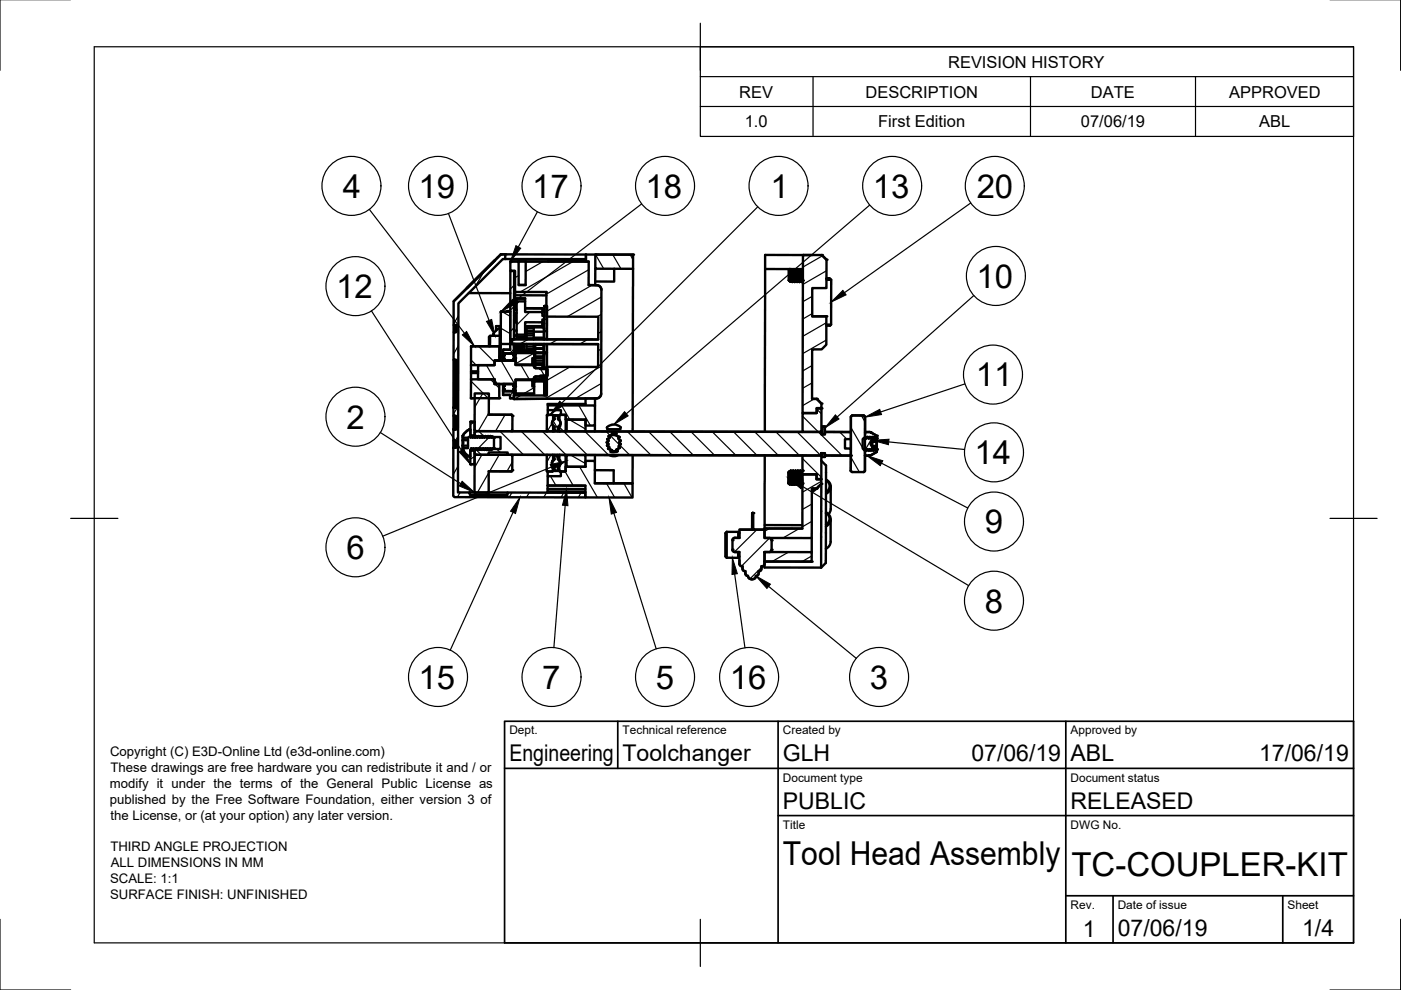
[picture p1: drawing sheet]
<svg xmlns="http://www.w3.org/2000/svg" width="297mm" height="210mm" viewBox="0 0 297 210" stroke-linecap="round" stroke-linejoin="round" font-family="sans-serif">
<!-- layer: Visible -->
<g fill="none" stroke="#000" stroke-width=".51">
<path d="M100.1 60l4.9-4.9-6 6zM107.1 54.9h17.1M108.2 55.4h1.8v5h1.4l.1-5 13.3 .1v4.9l2.1 .1 .4 .4 .2 .5v22.1l-.2 .5-.3 .3-.4 .2-17.7 .1v-.8l6.9 .1v-6.1h11v-4.8l-18.2-.1v-1l18.2 .1 .1-4.8-11.1-.1v-5.2h-6.6v-4.5h-1zM108.2 55.4l16.6 .1M108.2 57.4h.8v14.5h-.8zM110 55.4h1.5M111.5 55.4h.1M116.2 54.9v.5M116.2 55.1h8M124.2 54l-18-.1-10 10M124.2 54v.9M124.2 54h10v3"/>
<path d="M124.2 54.9v.5M126.2 57v3.5M130.2 57v2.7h-4M134.2 54h-8v3h8M134.2 57l-.1 34.5M162.2 57l8 .1M167.3 59.5h.1M167.3 59.4h.1M167.3 59.5l.3 .2M167.3 57l-.1 .2 .1 2.3M167.5 57.1h.1M167.5 57.1l.2 2.3 .3 .4"/>
<path d="M167.6 57l-.1 .1M167.7 59.5l-.3-2.5 .2 2.7M167.7 59.5h.1M167.7 59.5l-.1 .2M167.8 57.1l.2 2.7M168 57.1l.2 2.4M168 59.8h.1M168 57.1h.1M168 57.1l.3 2.4M168.1 57.1h-.1M168.2 59.5h.1M168.2 59.5l-.2 .3"/>
<path d="M168.3 57.1l.2 2.7M168.3 59.5l.2 .3M168.4 57.1l.3 2.4M168.5 59.8h.1M168.5 57.1h.1M168.5 57.1l.3 2.4M168.6 57.1h-.1M168.7 59.5h.1M168.7 59.5l-.2 .3M168.8 57.1l.2 2.7M168.8 59.5l.2 .3M169 57.1l.2 2.4"/>
<path d="M169 59.8h.1M169 57.1h.1M169 57.1l.3 2.4M169.1 57.1h-.1M169.2 59.5h.1M169.2 59.5l-.2 .3M169.3 57.1l.2 2.7M169.3 59.5l.2 .3M169.3 57.1l.2 2.7 .2-.3M169.4 57.1l.3 2.4M169.5 59.8h.1M169.5 57.1h.1"/>
<path d="M169.5 57.1l.3 2.4M169.6 57.1h-.1M169.7 59.5h.1M169.8 57.1l.2 2.7M169.8 59.5l.2 .3M169.9 57.1l.3 2.4-.2 .3M170 59.8h.1M170 57.1h.1M170 57.1l.2 2M170.1 57.1h-.1M172.2 54.1h-2v33.5h3v-1.1h1v-.9l-1-1h-1v-10.5h2l1-1v-6h-3v-6h3v-6l-1-1h-12v37.5M175.2 59.1h.8z"/>
<path d="M176 59.1l.2 .2v9.5l-.2 .3h-.8M176.2 59.3h-1M96.2 76.3h.5l-.1 10.2-.5-.1zM96.2 63.9l10-10h.9v1h-.5l-9.4 9.4-.1 40.1h2.5v.5h8v-.5l16.5 .1v1l-27.7-.1-.3-.2v-10.3h.5v-1.5h-.5v-2.3h.5v-2.9h-.5v-1.8l.5 .1 .1-10.2h-.5v-5.9h.5v-1.5h-.5zM96.2 68.9h.5v1.5h-.5zM99.4 62.1l8.8 .1M99.9 73.4h6v2.9l-1 .1v1h-5zM99.9 79.1v1.3M99.9 77.4v1.3M99.9 73.4h6M101.4 78.7h-1.5v.4h1.5M101.4 77.4h3.5v-1h4.4v1h3.9v.4l.3 .3 2.6 .1v1.5l-2.6 .2-.3 .2v.4h-3.9v.9h-4.4v-1h-3.6z"/>
<path d="M103.9 71.2v2.2M104.9 76.4h4.4M105.8 76.4h.1M105.9 76.3v.1M105.9 75.7h.1M105.9 69.5v1.7M105.9 69.5h.3M105.9 69.5a2.17 2.17 0 0 0-1.4 1.7M106 71.2l-.1 4.5M106 71.2h-2.1l-.2 .2v2M106 71.2l.2 .2M106 75.6h.2"/>
<path d="M106.2 72.9v3.5M106.2 69.1h-1v1M106.2 75.5l-.3 .2M106.2 66.1h2v6.8h-2zM106.2 66.1h2M106.7 74.8v.2l.1-.1M106.7 75l2.4-.1 .1 .4h-.3v.7h.2l.1 .3-2.4 .1-.1-.3 .3-.1v-.7h-.3zM106.7 76.3v.1M106.7 75.3v.8M106.7 74.1h1.4l.1-1.2h.8v1.7l-.3 .3h-2zM106.7 74.1h1.4M106.8 74.9l2.4 .1"/>
<path d="M106.9 75.9v.1M107 76l-.3 .1M107 75.3l-.1 .1M108.2 74l-.1 .1M108.2 65.9h-.7v.2M108.6 72.9l18.2 .1M108.6 71.9l18.2 .1M108.9 75.3l.1 .1M109 73.4v1.5M109 75.9v.1M109 74.7h.3M109 64.1h.2"/>
<path d="M109 64h.2M109 62.2h.2M109 70.1h.5M109 71.1h.5M109 66.8h.3M109 67.9h.3M109 72.9l.1 1.8 .2-.3-.1-1.5M109.2 76.3v.1M109.2 75.9h.1M109.2 75.3v.9l-.3-.2M109.2 61.9v3.8h.3M109.2 62.6h6.6"/>
<path d="M109.2 76v.4M109.2 72.9l.1 1.5M109.3 77.4h3.9M109.3 74.9h4v1h-.4v1.4h-3.6zM109.3 74.9v-.5h4v.5M109.4 72.9l.1 1.5M109.5 72.9v1.5M109.5 71.4h1.8M109.5 63.9h1.8v2.3h3.7v.8h.4v.7h-.4v.6h-3.7v2.7h-1.8zM109.5 71v.5h1.8v-.5M109.5 63.9v-.7h1.8v.7M109.5 66.4h-.2v.4v1.5h.2"/>
<path d="M109.5 63.3h1.8M109.6 72.9l.2 1.5-.1-1.5M109.9 74.4v-1.5l.1 1.5M110 60.4h1.5M110.2 74.4l-.1-1.5 .2 1.5M110.3 72.9l.1 1.5M110.4 72.9v1.5M110.5 72.9l.1 1.5M110.6 72.9l.1 1.5M110.7 72.9l.1 .8M110.8 72.9v1.5M110.8 72.9l.2 .5v-.5"/>
<path d="M111 72.9v.5M111.2 72.9v1.3l-.2 .2M111.3 65.3l3.7 .1v.8l.4-.1M111.3 70.1h.1M111.3 71.1h.1M111.3 65.4h3.7M111.3 69.1h3.7M111.6 74h1.5M111.6 73.5h1.5M111.7 72.9l-.1 1.4h1.5v-1.4M111.7 69.4v2.6M111.7 69.6h-.3v2h.3"/>
<path d="M111.7 71.1h1.5M111.7 71.7h1.5M111.7 70.7h1.5M111.7 70.2h1.5M111.7 69.6h1.5M112.9 77.3v.1M113.2 69.4v2.6M113.2 70.3h2.1M113.2 71.6h2.2M113.2 77.6l.4 .4M113.3 75.9v2M113.3 74.9h1.9"/>
<path d="M113.3 74.6h.2M113.3 77.7h.2M113.3 76.8h.2M113.3 76.3h.2M113.3 75.7h.2M113.3 75.6h.2M113.5 79.9v1h1.7v-.9M113.5 74.7l1.9 .1M113.5 72.9v5.1M113.5 73.1h1.7M113.5 75.6h1.7M113.5 75.9l1.7 .1"/>
<path d="M113.5 76.5h1.7M113.5 77.4h1.9M113.6 78.1h1.4M114.5 79.7h1.3M114.5 78.2h1.3M115 79.7h.7l.3 .3v3.9h-.6v-3.8l-.4-.1zM115 79.8h-1.4l-.4 .4M115 77.9h.1M115 78.2h.1M115 79.7h.1M115 68.3v1.1h-3.7M115 68.7h.3v3.3"/>
<path d="M115 68.6h.4M115 69.2h.3M115 65.7h.4M115.2 77h-1.9M115.2 75.4h.2M115.2 73.3h.2M115.2 73.1v4.8M115.2 73.9h-1.7h1.7M115.2 72.9v.2M115.3 69.6h.1M115.4 74.7h.6v3.1l-.3 .4h-.7v-.3l.4-.1zM115.4 70.2v1.8"/>
<path d="M115.4 72.9v1.8M115.4 77.8l-.4 .1M115.4 64.9h.6v5.3h-.6zM115.4 64.9h.1M115.4 64.9h.4M116 70.2v1.8M116 72.9v1.8M124.8 60.4l1.7 .1a1.01 1.01 0 0 1 1 1M172.2 67.1h3M176.2 68.8h-1M96.1 93.4h.5v1.5h-.5zM96.1 88.2h.5v2.9h-.5z"/>
<path d="M98.1 93.3l.1 .5-.1 .7M98.1 94.5l.1 .3-.1 .2M98.1 94.5h1.1M98.1 92.4v.4h1.1v2.2h-1.1a1.66 1.66 0 0 0 1 1.6l.4 .2M98.1 92.8v2.3M98.1 92.8l.1 .3-.1 .2h1.1M99.5 91.1h.2v1.6l.2-.3 .3 .3 .2-.3 .3 .3 .2-.3 .3 .3 .2-.3 .3 .3 .2-.3 .3 .3 .2-.3 .3 .3 .2-.3 .3 .3 .2-.3 .3 .3 .3-.3 .2 .3 .2-.2 .3 .3v2.3l-.2 .1-.1-.1-.2 .3-.3-.3-.2 .3-.3-.3-.2 .3-.3-.3-.2 .3-.3-.3-.2 .3-.3-.3-.2 .3-.3-.3-.2 .3-.3-.3-.3 .3-.2-.3-.2 .3-.3-.3-.2 .3v1.4h-.2h.2M99.5 91.1h.2M99.5 91.1l-1 .7-.4 .6M99.7 95.5h.9v2.9h-.9zM99.7 98.4h.9M99.7 89.4h.9v2.9h-.9z"/>
<path d="M99.7 89.4h.9M99.8 84.4h.8M99.9 80.4h5v1l1 .1v2.9h-6.1zM99.9 80.4h.1M100 95.1l-.3 .3M100 92.4l-.3 .3M100.5 92.4l-.3 .3M100.5 95.1l-.3 .3M100.6 96.7l.3-.3h7.5l.2 .3v3l-.2 .2h-4.8v4.5h-3zM100.6 91.6l.2-.2 73.4 .2v.5h.7v-.5h5.5v1.5h-1.2v2h1.2v1.5h-5.5v-.5h-.8v.5l-66.5-.2v-.5h-4v.5h-2.8l-.2-.2v-1h5.5v-2.5h-5.5zM100.6 92.7h.1M100.6 96.2l.3 .2"/>
<path d="M100.6 83.4h3.1l-.1 4.5h4.8l.2 .3v3l-.2 .2h-7.5l-.3-.2zM100.8 92.7h-.1M100.9 91.4l-.3 .2M101 95.1l-.1 .1M101.3 92.7h-.1M101.5 95.1l-.1 .1M101.8 92.7h-.1M101.9 95.1h.1M101.9 95.1v.1M102.3 92.7h-.1M102.5 95.1l-.1 .1M102.8 92.7h-.1"/>
<path d="M103 95.1l-.1 .1M103.3 92.7h-.1M103.5 95.1l-.1 .1M103.6 87.9h4.8l.2 .3M103.7 84.4h2.2M103.8 92.7h-.1M104 95.1l-.1 .1M104.3 92.7h-.1M104.5 95.1l-.1 .1M104.6 92.7l.1 .1M104.7 92.8h.1M104.7 95.1l-.1 .1"/>
<path d="M104.9 81.4h4.4M105.9 81.4v.1M106.7 83h2l.2 .3v1.1h-.8v-.7h-1.4zM106.7 83.7l1.5 .1M106.7 81.4v.1M106.7 81.4h2.4l.1 .3-.3 .1v.7h.3v.3l-2.5 .1v-.4h.3v-.7l-.3-.1zM106.8 81.8v.1M106.9 82.4l.1 .1M106.9 81.8l-.2-.1v.8M108.1 84.4h.8M108.4 96.4h7.6M108.4 91.4l7.7 .1"/>
<path d="M108.6 99.7l-.2 .2h-4.8M108.6 96.4v.3M108.6 91.2v.2M108.9 81.8l.3-.1v.8M108.9 82.9v.4M108.9 81.8v.1M109 82.4l-.1 .1M109.2 82.8h-2.5v.2M109.2 81.4v.1M109.2 81.4v.5M109.2 82h.1M109.3 80.6h3.6v1.4h.4l-.1 1.4h-3.9z"/>
<path d="M109.3 83.4h3.9M109.3 80.5h3.9M112.9 80.5v.1M113.3 80v2M113.5 80.4h1.7M113.5 80.8h1.7M115 80l.4 .1M115.9 99.8l.2 .1 1 .1 .2-.2M115.9 96.5l1.4 .1v1l-.3 .4 .2 .8v1.1h-1.3zM115.9 96.4v.2M115.9 91.3v.2M116 88h1.3v1.1l-.3 .6 .3 .6-.1 1.2-1.3-.2z"/>
<path d="M116.1 88h1M116.1 87.9l-.1 .2M116.1 100v1M116.1 86h10.1l-.1 4.2h-2v-1.2h-4.1v-1h-1.1v-1l-2.8-.1zM116.1 85.7v.3M116.1 86.9v1.1M116.1 85.7h.1M116.1 85.7h8M117.1 89.7l.1 .5 .4 .3M117.1 96.4h1.6M117.1 87.9l.2 .2M117.2 91.5h1.5"/>
<path d="M117.3 97.5v.1M117.3 98.8l.3 .2M117.3 96.4v.2M117.3 91.3v.2M117.3 89.1l.3-.2a.9 .9 0 0 0-.5 .8 .9 .9 0 0 0 .5 .8M117.3 90.3h.1M117.6 99v.8h.7v-.8M117.6 96.6h.7v.8M117.6 96.4v.2M117.6 96.6v.8M117.6 99.8h.7M117.6 97.4a.9 .9 0 0 0-.6 .8 .9 .9 0 0 0 .6 .8"/>
<path d="M117.6 97.4l-.4 .3-.2 .5 .3-.6M117.6 90.5v.8h.7v-.8M117.6 88.9v-.8h.7v.8M117.6 91.3v.2M117.6 88.1h.7M118.3 96.4v.2M118.3 91.3v.2M118.3 88.9l.3 .2M118.3 88.9a.9 .9 0 0 1 .6 .8 .9 .9 0 0 1-.6 .8M118.6 97.6l.2 .6-.1-.5-.4-.3a.9 .9 0 0 1 .5 .8 .9 .9 0 0 1-.5 .8l.3-.2M118.6 96.5h1.3v3.4h-1.3v-1.1l.2-.6-.2-.6zM118.6 91.3v.2"/>
<path d="M118.6 96.4v.2M118.6 99.8l.3 .2M118.6 90.3h.1M118.6 88h1.3l-.1 3.5-1.2-.2v-1l.2-.4-.2-.8zM118.7 88h.2M118.8 87.9l-.2 .2M118.9 89.7l-.2 .5-.4 .3M119.8 96.5h.3M119.8 91.5h.3M119.8 87.9l.2 .2M119.9 91.3v.2M119.9 96.5v.1"/>
<path d="M119.9 99.8l-.1 .2M120.1 96.5h4v2.5h-4zM120.1 89h4v2.5h-4zM124.1 96.5l46 .1M124.1 84.5v1.2M124.1 91.5l46.1 .1M126.1 99.7h4v2.8M126.1 90.2v1.3M126.1 96.5v1.2M126.2 84.5v1.5M127.5 83.5a1.01 1.01 0 0 1-1 1l-17.6 .1M128.6 93.8l.4 .4-.3 .2"/>
<path d="M128.7 90.6v.4h2.8l.1-.4M128.7 90.6a2.09 2.09 0 0 1 2.9 0M128.7 94.4l.4 .4M128.7 93.2l.3 .2M129 93.4l-.3 .4M129.1 92.4l.4-.1a2.36 2.36 0 0 1 1.9 .4l-.3 .3M129.1 92.4l.2 .4M129.1 94.7l.1 .1M129.2 94.8l-.2 .4 .8 .3M129.3 96.5l.6 .2 1.2-.2M129.3 92.8l-.6 .4M129.3 96.5l.6 .1 .9-.1"/>
<path d="M129.4 92.4a1.15 1.15 0 0 1 1.3-.2 1.15 1.15 0 0 1 .6 1.1 1.78 1.78 0 0 1-1.2 2.4 1.98 1.98 0 0 1-.7-3.3zM129.5 96.5h1.1M129.9 91.8h.6M130 91.8h-.3l.3 .2 .7-.1M130.5 91.8l.2 .1M131 95.2l-.4 .2 .4 .2-.1 .2-.7 .1-.8-.1 .4-.3-.4-.2M131.1 93l.5 .4M131.3 93.7v.1M131.3 93.8l.3 .4M131.4 95l-.8 .4M131.6 93.4v.1M131.6 94.2l-.4 .4 .2 .4"/>
<path d="M131.6 93.5l-.3 .3M134.1 96.5v6M162.1 96.6v15.4l8 .1M167.3 100l.1 .1M167.6 99.8h.1M167.7 99.8l.2 3M167.7 99.8l.2 .3M168.1 99.8l.3 3M168.1 99.8l-.2 .3M168.2 99.8l.2 .3M168.6 99.8l.3 3M168.6 99.8h.1"/>
<path d="M168.6 99.8l-.2 .3M168.7 99.8l.3 3M168.7 99.8l.2 .3M169.1 99.8l.3 3M169.1 99.8l-.2 .3M169.1 99.8h.1M169.2 99.8l.2 3M169.2 99.8l.2 .3M169.6 99.8l.3 3M169.6 99.8h.1M169.6 99.8l-.2 .3M169.7 99.8l.2 3"/>
<path d="M169.7 99.8l.2 .3M170.1 96.6h4v5h-1v-1h-3zM170.1 99.8l-.2 .3M170.2 87.6h3v-1h1v5h-4zM172.2 84.6h1l1 1M174.1 97.7l1 1v14.3v6.4l-1 .9M174.1 96.1h.8M174.2 86.5l-1 .1M174.2 92.1h.1M174.3 96.1v.8h.6v-.3h5.5v3.2M174.3 90.4h.6v1.7h-.6zM174.3 90.4h.6"/>
<path d="M180.4 99.8l.2 .3M180.4 88.3l.3-.2h2.5l.2 .2v11.6l-.3 .2h-2.5l-.2-.3zM180.4 93.1v2M182.9 93.1l.5-.5 .3 .3 .2-.3 .2 .3 .3-.3 .3 .3 .2-.3 .3 .3 .2-.3 .3 .3 .1-.1 .1 .5h-.9l-.4 .8 .4 .8 .9 .1-.2 .6-.2-.3-.3 .3-.2-.3-.3 .3-.3-.3-.2 .3-.2-.3-.3 .3-.2-.3-.2 .2-.2-.2-.2-.2zM183.2 88.1l.2 .2v3.3l1.4 .1M183.2 88.1h-1.9a.7 .7 0 0 0-.9 .2v3.3h-5.5M183.4 95.4h2.5v.4l-1.3 .8h-1.2zM183.4 91.6l1.3 .1 1.2 .7v.5l-2.5-.1zM183.5 95.3l-.1 .1M183.8 92.9h-.1M183.9 95.3h.1M184.2 96.6h-.8v3.3l-.3 .2"/>
<path d="M184.3 92.9h-.2M184.4 95.3h.1M184.4 95.3v.1M184.7 91.7l1.2 .7M184.8 92.9h-.1M184.9 95.3l-.1 .1M185 94.5h.9M185 93.7h.9M185 93.4v1.4M185.2 92.9h.1M185.3 92.9h-.1M185.5 95.3l-.1 .1"/>
<path d="M185.8 92.9h-.1M185.9 93.3v1.6M185.9 95.3h.1M185.9 95.8l-1.7 .8M185.9 93.3v1.7M185.9 92.9h.1M185.9 95.3l-.1 .1M99.6 104.4h8M116.1 103.7h8M116.1 104.2h8M116.1 101h2.8v-1h1v-1h4.2v-1.3h2v4.8h8v3h-10v-2.5l-8-.1zM124.1 103l-8-.1v.5v1h8"/>
<path d="M126.1 102.5h8M154.1 112.8l-.3 .2v5l.3 .3M154.1 112.8v5.5M154.1 112.8h2.4M154.1 118.3h2.4M155.3 116.5l.2 .5h1.3M155.8 114l-.4 .3-.1 .2M155.8 114h1M156.5 117v1.3M156.5 112.8v1.2M156.5 112.8l.3 .2M156.8 118.8v1l.5 .3"/>
<path d="M156.8 118l-.3 .3M159.4 112.3h-2.6M159.5 108.8h.2v3.5h2.4v1.8h1.1l.4 .4v2.2l-.4 .3h-1.1v2.8l-.4 .2-.3 .1v.6l-.2 .3-.4 .1v.6l-.2 .3a.36 .36 0 0 0-.4 .4l-.5 .4-.8-.1-.3-.6-.5-.3v-.7a.52 .52 0 0 1-.7-.5v-.5l-.4-.1-.2-.3v-2.7h-1.2l-.3-.3v-2.2l.4-.4h1.1v-1.8h2.6zM159.5 108.8h.2M159.5 108.8h.2zM159.7 112.3h2.4M162.1 117l10 .1v2h-10zM162.1 119.6v.7h12M162.1 111.3l8 .1M163.2 114.1l.3 .2 .1 .3M163.6 116.5l-.2 .4-.2 .1M167.2 102.5l-.1-1.2a1.27 1.27 0 0 1 .2-1.3l.2 2.7"/>
<path d="M167.2 102.4v.1M167.2 102.4h.1M167.2 102.5l.3 .2M167.4 100.1l.3 2.4M167.4 100.1h.1M167.4 100.1l.2-.3 .3 3M167.6 102.5l-.1 .2M167.7 102.5l.2 .3M167.9 102.8h.1M167.9 100.1l.2 2.4M167.9 100.1h.1M167.9 100.1l.3 2.4"/>
<path d="M168.1 102.5h.1M168.1 102.5l-.2 .3M168.2 102.5l.2 .3M168.4 100.1l.2 2.4M168.4 100.1h.1M168.4 100.1l.3 2.4M168.6 102.5h.1M168.6 102.5l-.2 .3M168.7 102.5l.2 .3M168.9 102.8h.1M168.9 100.1l.2 2.4M168.9 100.1h.1"/>
<path d="M169 100.1l.2 2.4M169.1 102.5h.1M169.1 102.5l-.1 .3M169.2 102.5l.2 .3M169.4 102.8h.1M169.4 100.1l.2 2.4M169.4 100.1h.1M169.4 100.1l.3 2.4M169.6 102.5h.1M169.6 102.5l-.2 .3M169.7 102.5l.2 .3M169.9 100.1l.2 2.4-.2 .3"/>
<path d="M169.9 102.8h.1M169.9 100.1h.1M169.9 100.1l.2 2M170.1 100.6h3v1h1v1l-1 1h-1v10.5h-10v-2.1l8 .1zM172.1 119.1h-10v.6l-.5 .4M172.1 114.1v3M172.1 104.2h.3M172.1 103.6h1M172.4 103.6v.6M173.1 101.6h1M173.1 103.6l1-1v17.7M173.6 103.1l-1.2 1"/>
<path d="M175.1 108.7a1.4 1.4 0 0 1 0 2.5M175.1 108.6a1.62 1.62 0 0 1 1 1.5 1.62 1.62 0 0 1-1 1.5M175.1 101.8a1.4 1.4 0 0 1 0 2.5M175.2 101.7a1.62 1.62 0 0 1 .9 1.5 1.62 1.62 0 0 1-1 1.5M176.1 110.1v4.8a1.68 1.68 0 0 1-1 1.5M176.1 103.2v4.7l-.1 .6-.3 .5M157.4 120.1l.1 .7 .4 .3M158 121.1l.1 .7 .4 .3M158.6 122.1l.2 .5 .6 .2M160.3 122.1l-.3 .5-.6 .2M160.8 121.1v.8l-.5 .2M161.4 120.1v.7l-.5 .3"/>
</g>
<g fill="#000">
<circle cx="106.2" cy="53.9" r=".25"/>
<circle cx="107.1" cy="53.9" r=".25"/>
<circle cx="108.2" cy="55.4" r=".25"/>
<circle cx="110" cy="55.4" r=".25"/>
<circle cx="126.2" cy="54" r=".25"/>
<circle cx="134.2" cy="54" r=".25"/>
<circle cx="167.3" cy="59.5" r=".25"/>
<circle cx="170.2" cy="59.5" r=".25"/>
<circle cx="170.2" cy="54.1" r=".25"/>
<circle cx="174.2" cy="54.1" r=".25"/>
<circle cx="175.2" cy="55.1" r=".25"/>
<circle cx="99.9" cy="73.4" r=".25"/>
<circle cx="105.9" cy="73.4" r=".25"/>
<circle cx="106.7" cy="75" r=".25"/>
<circle cx="106.7" cy="76.1" r=".25"/>
<circle cx="106.7" cy="74.1" r=".25"/>
<circle cx="106.8" cy="76.4" r=".25"/>
<circle cx="106.8" cy="74.9" r=".25"/>
<circle cx="106.8" cy="76" r=".25"/>
<circle cx="108.6" cy="72.9" r=".25"/>
<circle cx="108.6" cy="71.9" r=".25"/>
<circle cx="109" cy="72.9" r=".25"/>
<circle cx="109" cy="71.9" r=".25"/>
<circle cx="109.1" cy="76.4" r=".25"/>
<circle cx="109.1" cy="74.9" r=".25"/>
<circle cx="109.1" cy="76" r=".25"/>
<circle cx="109.2" cy="76.2" r=".25"/>
<circle cx="109.2" cy="75" r=".25"/>
<circle cx="109.2" cy="75.9" r=".25"/>
<circle cx="113.2" cy="77.4" r=".25"/>
<circle cx="114.5" cy="79.8" r=".25"/>
<circle cx="114.5" cy="78.1" r=".25"/>
<circle cx="175.2" cy="67.1" r=".25"/>
<circle cx="98.1" cy="95.4" r=".25"/>
<circle cx="98.1" cy="92.4" r=".25"/>
<circle cx="99.5" cy="96.8" r=".25"/>
<circle cx="99.5" cy="91.1" r=".25"/>
<circle cx="99.7" cy="89.4" r=".25"/>
<circle cx="99.7" cy="92.7" r=".25"/>
<circle cx="99.8" cy="84.4" r=".25"/>
<circle cx="99.9" cy="95.1" r=".25"/>
<circle cx="100.2" cy="95.4" r=".25"/>
<circle cx="100.2" cy="92.7" r=".25"/>
<circle cx="100.4" cy="92.4" r=".25"/>
<circle cx="100.5" cy="92.4" r=".25"/>
<circle cx="100.7" cy="92.7" r=".25"/>
<circle cx="100.8" cy="96.4" r=".25"/>
<circle cx="100.8" cy="91.4" r=".25"/>
<circle cx="100.9" cy="95.1" r=".25"/>
<circle cx="101.4" cy="95.1" r=".25"/>
<circle cx="101.7" cy="92.7" r=".25"/>
<circle cx="102.2" cy="92.7" r=".25"/>
<circle cx="102.4" cy="95.1" r=".25"/>
<circle cx="102.9" cy="95.1" r=".25"/>
<circle cx="103.2" cy="92.7" r=".25"/>
<circle cx="103.7" cy="92.7" r=".25"/>
<circle cx="103.9" cy="95.1" r=".25"/>
<circle cx="104.2" cy="92.7" r=".25"/>
<circle cx="104.4" cy="95.1" r=".25"/>
<circle cx="104.7" cy="92.7" r=".25"/>
<circle cx="104.7" cy="92.8" r=".25"/>
<circle cx="104.7" cy="95.1" r=".25"/>
<circle cx="105.7" cy="81.4" r=".25"/>
<circle cx="105.9" cy="84.4" r=".25"/>
<circle cx="106.7" cy="83.7" r=".25"/>
<circle cx="106.7" cy="81.7" r=".25"/>
<circle cx="106.7" cy="82.8" r=".25"/>
<circle cx="106.7" cy="81.4" r=".25"/>
<circle cx="106.7" cy="82.9" r=".25"/>
<circle cx="106.7" cy="81.8" r=".25"/>
<circle cx="108.1" cy="84.4" r=".25"/>
<circle cx="108.4" cy="99.9" r=".25"/>
<circle cx="108.4" cy="87.9" r=".25"/>
<circle cx="108.6" cy="99.7" r=".25"/>
<circle cx="108.6" cy="88.2" r=".25"/>
<circle cx="108.9" cy="84.6" r=".25"/>
<circle cx="109.1" cy="81.8" r=".25"/>
<circle cx="109.1" cy="81.4" r=".25"/>
<circle cx="109.1" cy="82.9" r=".25"/>
<circle cx="109.2" cy="82.8" r=".25"/>
<circle cx="109.2" cy="81.7" r=".25"/>
<circle cx="109.2" cy="82" r=".25"/>
<circle cx="113.2" cy="80.5" r=".25"/>
<circle cx="115" cy="80" r=".25"/>
<circle cx="117.3" cy="97.6" r=".25"/>
<circle cx="117.6" cy="99.8" r=".25"/>
<circle cx="117.6" cy="88.1" r=".25"/>
<circle cx="118.3" cy="99.8" r=".25"/>
<circle cx="118.6" cy="90.3" r=".25"/>
<circle cx="118.6" cy="97.6" r=".25"/>
<circle cx="170.1" cy="99.8" r=".25"/>
<circle cx="173.2" cy="84.6" r=".25"/>
<circle cx="174.2" cy="86.6" r=".25"/>
<circle cx="174.2" cy="85.6" r=".25"/>
<circle cx="174.3" cy="90.4" r=".25"/>
<circle cx="174.9" cy="90.4" r=".25"/>
<circle cx="174.9" cy="96.6" r=".25"/>
<circle cx="180.4" cy="96.6" r=".25"/>
<circle cx="183.4" cy="91.6" r=".25"/>
<circle cx="184.2" cy="92.9" r=".25"/>
<circle cx="184.7" cy="92.9" r=".25"/>
<circle cx="184.9" cy="95.3" r=".25"/>
<circle cx="185.4" cy="95.3" r=".25"/>
<circle cx="185.7" cy="92.9" r=".25"/>
<circle cx="185.9" cy="92.4" r=".25"/>
<circle cx="185.9" cy="92.9" r=".25"/>
<circle cx="185.9" cy="95.3" r=".25"/>
<circle cx="100.6" cy="104.4" r=".25"/>
<circle cx="103.6" cy="104.4" r=".25"/>
<circle cx="116.1" cy="102.9" r=".25"/>
<circle cx="155.3" cy="116.5" r=".25"/>
<circle cx="155.3" cy="114.5" r=".25"/>
<circle cx="159.5" cy="108.8" r=".25"/>
<circle cx="159.7" cy="108.8" r=".25"/>
<circle cx="162.1" cy="119.1" r=".25"/>
<circle cx="163.6" cy="114.6" r=".25"/>
<circle cx="163.6" cy="116.6" r=".25"/>
<circle cx="170.1" cy="102.5" r=".25"/>
<circle cx="172.1" cy="119.1" r=".25"/>
<circle cx="173.1" cy="103.6" r=".25"/>
<circle cx="174.1" cy="102.6" r=".25"/>
</g>
<!-- layer: Border -->
<path d="M0 -.1v15M297 -.1v15M20 9.9h267v190h-267zM148.5 4.9v10M15 109.9h10M282 109.9h10M0 194.9v15h15M148.5 194.9v10M297 194.9v15h-15" fill="none" stroke="#000" stroke-width=".25"/>
<!-- layer: TitleBlock -->
<path d="M107 152.9h180v47h-180zM131 152.9v10M165 152.9v47M226 152.9v47M107 162.9h180M165 172.9h122M226 189.9h61M236 189.9v10M272 189.9v10" fill="none" stroke="#000" stroke-width=".36"/>
<!-- layer: BOM -->
<g fill="none" stroke="#000" stroke-width=".25">
<path d="M148.5 9.9h138.5v19h-138.5zM148.5 16.2h138.5M172.4 16.2v12.7M218.5 16.2v12.7M253.5 16.2v12.7M148.5 22.6h138.5M78.3 44.4l20.2 26.2M95.1 45.3l8.6 22.6M113.9 44.9l-4 7.5M136 43.2l-27 20.8M160.7 43.9l-41.6 41.6M184.4 43.5l-51.6 44.2"/>
<path d="M205.8 43l-26.8 19.1M78.8 65.9l19 29.6M206.5 62.7l-29 25.7M80.6 91.7l17.1 10.8M116.9 99l-35.7 14.7M186.9 98.2l18.3 9.5M188.4 93.7l16.1 1.6M204.6 81.4l-17.9 5.9M108.8 108.6l-13.3 29.3M119.8 107.2l-2.4 30.1M130.2 108.8l8.9 28.8M170.1 103.1l35.3 21.1"/>
<path d="M155.8 121.7l2.1 15.7M163 124.3l18.5 15.3"/>
<circle cx="74.5" cy="39.4" r="6.3"/>
<circle cx="92.9" cy="39.4" r="6.3"/>
<circle cx="116.9" cy="39.4" r="6.3"/>
<circle cx="141" cy="39.4" r="6.3"/>
<circle cx="165.1" cy="39.4" r="6.3"/>
<circle cx="189.2" cy="39.4" r="6.3"/>
<circle cx="210.9" cy="39.4" r="6.3"/>
<circle cx="211.1" cy="58.5" r="6.3"/>
<circle cx="75.4" cy="60.7" r="6.3"/>
<circle cx="210.5" cy="79.4" r="6.3"/>
<circle cx="75.4" cy="88.4" r="6.3"/>
<circle cx="210.7" cy="95.9" r="6.3"/>
<circle cx="75.4" cy="116" r="6.3"/>
<circle cx="210.7" cy="110.6" r="6.3"/>
<circle cx="210.7" cy="127.4" r="6.3"/>
<circle cx="92.9" cy="143.5" r="6.3"/>
<circle cx="116.9" cy="143.5" r="6.3"/>
<circle cx="141" cy="143.5" r="6.3"/>
<circle cx="158.8" cy="143.5" r="6.3"/>
<circle cx="186.4" cy="143.5" r="6.3"/>
</g>
<!-- layer: Hatching -->
<g fill="none" stroke="#000" stroke-width=".25">
<path d="M102.7 57.5l-1.9 3.3M108.8 55.4l-.6 .4M110 58.4l-.8 .5M115.1 55.4l-3.6 2.2M121.5 55.5l-11.2 6.4M124.8 57.2l-9 5.2M126.3 54l1.7 3M129.9 54l1.8 3M133.6 54l.6 1.1M174.4 54.2l-4.2 2.4M175.2 57.4l-5 2.9M96.7 77.1l-.5 .3"/>
<path d="M97.2 73.3l-1 1.7M97.2 79.7l-.5 .9M97.2 66.9l-1 1.8M99.9 76.3l1.1 1.1M101.5 73.4l3.4 3.4M103.1 77.4l2.3 4M106.2 69.6l2 1.2M106.2 76.4l2.9 5M106.4 66.1l1.8 1M107.3 74.9l-.4 .7M109 69.5l-.8 .8M109 74l-1 .9"/>
<path d="M109 65l-.8 .8M109 60.5l-.8 .8M110.1 63.9l-.5 .5M110.4 77.4l1.8 3.1M112 72l-1.7 .9M112.3 66.2l-2.8 2.7M113.3 74.9l-4 2.2M114.5 78.1h.1M114.6 78.2l.8 1.5M115 68l-.4 .3M115.2 67.7l.2-.1 .6 .3M115.4 74.9l.6 .3"/>
<path d="M118.3 72l-1.7 .9M120.9 77.8l-5.1 2.9M124.6 72l-1.7 1M125.5 60.5l-9.7 5.5M127.5 77.7l-12 6.9M127.5 66.6l-.9 .6M127.5 70.3l-.7 .4M127.5 74l-.7 .4M127.5 63l-7.2 4.1M172.2 77.5l-2 1.2M172.2 62.8l-2 1.2M172.2 66.5l-2 1.2"/>
<path d="M175.2 72.1l-5 2.9M175.2 68.4l-5 2.9M96.1 89.5l.5 .2M96.6 84.4l-.4 .3M96.7 80.8l-.5 .3M97.1 92.4l-.5 1M97.1 98.8l-1 1.8M97.2 86.1l-1.1 1.7M99.7 92.2l-.6 .6M99.7 96.7v.1M99.9 80.8l3.6 3.6M100.6 96.8l-.9 .5"/>
<path d="M100.6 89.5l-.9 .5M100.8 95.2l1.2 1.2M101.5 91.4l1.2 1.3M102.2 96.4l-1.6 2.7M102.3 83.4l-1.7 3M103.7 87.5l-2.3 3.9M103.7 92.7l-2.6 2.6M104 80.4l.9 .9M104 92.4l-.2 .2M105 81.4l.9 .9M105.3 95.2l.7 .7M105.8 96.4l-2 3.5"/>
<path d="M106 91.4l5 5M107.1 87.9l-2 3.5M107.2 81.4l-.3 .6M108.6 98l-1.1 1.9M108.9 83.1l-.8 .7M109.7 80.6l-.4 .2M110.4 83.8l-1.3 .8M110.5 91.4l5 5M113.3 82.2l-2.2 1.2M115 91.5l5 4.9M115.4 82.2l.6 .4M116.8 96.4l-.9 1.6"/>
<path d="M117.1 89.7l-1.1 1.8M117.2 89.1l1.1 1.9M117.9 96.6l.4 .7M118.3 97.4l.5 .8M118.6 99.5l.4 .5M118.6 90.6l5.9 5.9M119.1 86l1.7 3M119.8 100l1.7 3M120.7 89l3.4 2M121 96.5l3.1 1.8M122.7 86l2.5 4.2M122.9 99l3.8 6.5"/>
<path d="M124 91.5l5 5M125.9 97.7l.2 .5M127.5 81.3l-5.5 3.2M128.5 91.5l5 5M133 91.5l5 5M137.5 91.5l5 5M142 91.5l5 5M146.5 91.5l5 5M151 91.5l5 5M155.5 91.5l5 5.1M160 91.5l5 5.1M164.5 91.6l5 5"/>
<path d="M169 91.6l5.1 5.1M170.1 97.2l4 4M170.1 88.2l8.4 8.4M172.2 81.2l-2 1.1M172.6 84.6l-2.4 1.4M173.1 86.7l1 1M178 91.6l1.5 1.5M180.4 96.9l1.8 3.2M180.4 90.6l3 5.2M182.6 88.1l.8 1.3M183.4 92.5l.3 .3M185 92.7l-1.5 2.6"/>
<path d="M97.6 104.4l-.6 1M100.9 104.9l-.3 .5M103.6 100.3l-2.4 4.1M104.6 104.9l-.3 .5M108.5 104.4l-.5 1M112.2 104.5l-.6 .9M115.9 104.5l-.6 .9M116.7 101l1.2 1.9M119.5 104.5l-.5 1M123.2 104.5l-.6 1M128.6 102.5l1.7 3M132.3 102.5l1.7 3"/>
<path d="M159.5 108.8h-.1M160.5 112.3l-4.8 4.7M162.1 119.7l-.4 .3M163.1 112l-1 .7M163.2 114.1l-6 5.9M167.2 117.1l-3.5 2M169.5 112.1l-3.5 2M170.3 100.6l-.2 .1M172.1 117.9l-2.1 1.2M172.1 106.9l-2 1.1M172.1 110.5l-2 1.2M174.1 102.1l-4 2.3"/>
<path d="M161.4 120.3l-2.4 2.4"/>
</g>
<!-- layer: BOM -->
<g fill="#000" stroke="#000" stroke-width=".21">
<path d="M109.4 52.1l1 .5-2.2 2.8zM98 71l.9-.7 1.7 3.1zM103.1 68.1l1.1-.4 .7 3.5zM108.6 63.5l.7 .9-3.1 1.7zM176.2 64.1l2.5-2.5 .7 .9zM97.3 95.8l1-.6 1.4 3.2zM116.7 98.5l3.4-.8-3 1.9zM118.7 85.1l.8 .8-2.9 2.1zM132.4 87.3l.8 .9-3.1 1.8zM177.1 88l.8 .8-3 1.9zM183.8 96.6l3.4 1.1-.6 1zM183.4 88.4l3.1-1.6 .4 1.1z"/>
<path d="M185 93.4l3.5-.3-.1 1.2zM98 102l2.6 2.4-3.3-1.4zM110.2 105.4l-.9 3.5-1.1-.5zM120.1 103.7l.3 3.5-1.1-.1zM129.1 105.5l1.6 3.1-1.1 .4zM167.1 101.3l3.3 1.3-.6 1zM155.3 118.3l1 3.3-1.1 .2zM160.3 122.1l3 1.8-.7 .9z"/>
</g>
<g font-size="7">
<text x="72.7" y="41.9">4</text>
<text x="88.8" y="41.9">19</text>
<text x="112.8" y="41.9">17</text>
<text x="136.9" y="41.9">18</text>
<text x="163.4" y="41.9">1</text>
<text x="185" y="41.9">13</text>
<text x="207.1" y="41.9">20</text>
<text x="71.3" y="63.2">12</text>
<text x="207.1" y="61">10</text>
<text x="206.9" y="81.9">11</text>
<text x="73.5" y="90.9">2</text>
<text x="206.6" y="98.4">14</text>
<text x="208.8" y="113.1">9</text>
<text x="73.4" y="118.5">6</text>
<text x="208.8" y="129.9">8</text>
<text x="88.7" y="146">15</text>
<text x="115" y="146">7</text>
<text x="139" y="146">5</text>
<text x="154.7" y="146">16</text>
<text x="184.4" y="146">3</text>
<text x="166" y="183.4">Tool Head Assembly</text>
<text x="227.2" y="185.8">TC-COUPLER-KIT</text>
</g>
<g font-size="4.9">
<text x="108" y="161.4">Engineering</text>
<text x="132" y="161.4">Toolchanger</text>
<text x="166" y="161.4">GLH</text>
<text x="206" y="161.4">07/06/19</text>
<text x="227" y="161.4">ABL</text>
<text x="267" y="161.4">17/06/19</text>
<text x="166" y="171.4">PUBLIC</text>
<text x="227" y="171.4">RELEASED</text>
<text x="229.6" y="198.6">1</text>
<text x="237" y="198.4">07/06/19</text>
<text x="276.1" y="198.6">1/4</text>
</g>
<g font-size="3.5">
<text x="201" y="14.3">REVISION HISTORY</text>
<text x="156.7" y="20.7">REV</text>
<text x="183.5" y="20.7">DESCRIPTION</text>
<text x="231.3" y="20.7">DATE</text>
<text x="260.6" y="20.7">APPROVED</text>
<text x="157.9" y="27">1.0</text>
<text x="186.2" y="27">First Edition</text>
<text x="229.2" y="27">07/06/19</text>
<text x="267" y="27">ABL</text>
</g>
<g font-size="2.8">
<text x="23.3" y="160.4">Copyright (C) E3D-Online Ltd (e3d-online.com)</text>
<text x="23.3" y="167.1">modify it under the terms of the General Public License as</text>
<text x="23.4" y="163.7">These drawings are free hardware you can redistribute it and / or</text>
<text x="23.3" y="170.4">published by the Free Software Foundation, either version 3 of</text>
<text x="23.4" y="173.8">the License, or (at your option) any later version.</text>
<text x="23.4" y="180.5">THIRD ANGLE PROJECTION</text>
<text x="23.5" y="183.9">ALL DIMENSIONS IN MM</text>
<text x="23.3" y="187.3">SCALE: 1:1</text>
<text x="23.3" y="190.6">SURFACE FINISH: UNFINISHED</text>
</g>
<g font-size="2.5">
<text x="108" y="155.7">Dept.</text>
<text x="132" y="155.7">Technical reference</text>
<text x="166" y="155.7">Created by</text>
<text x="227" y="155.7">Approved by</text>
<text x="166" y="165.7">Document type</text>
<text x="227" y="165.7">Document status</text>
<text x="166" y="175.7">Title</text>
<text x="227" y="175.7">DWG No.</text>
<text x="227" y="192.7">Rev.</text>
<text x="237" y="192.7">Date of issue</text>
<text x="273" y="192.7">Sheet</text>
</g>
</svg>
